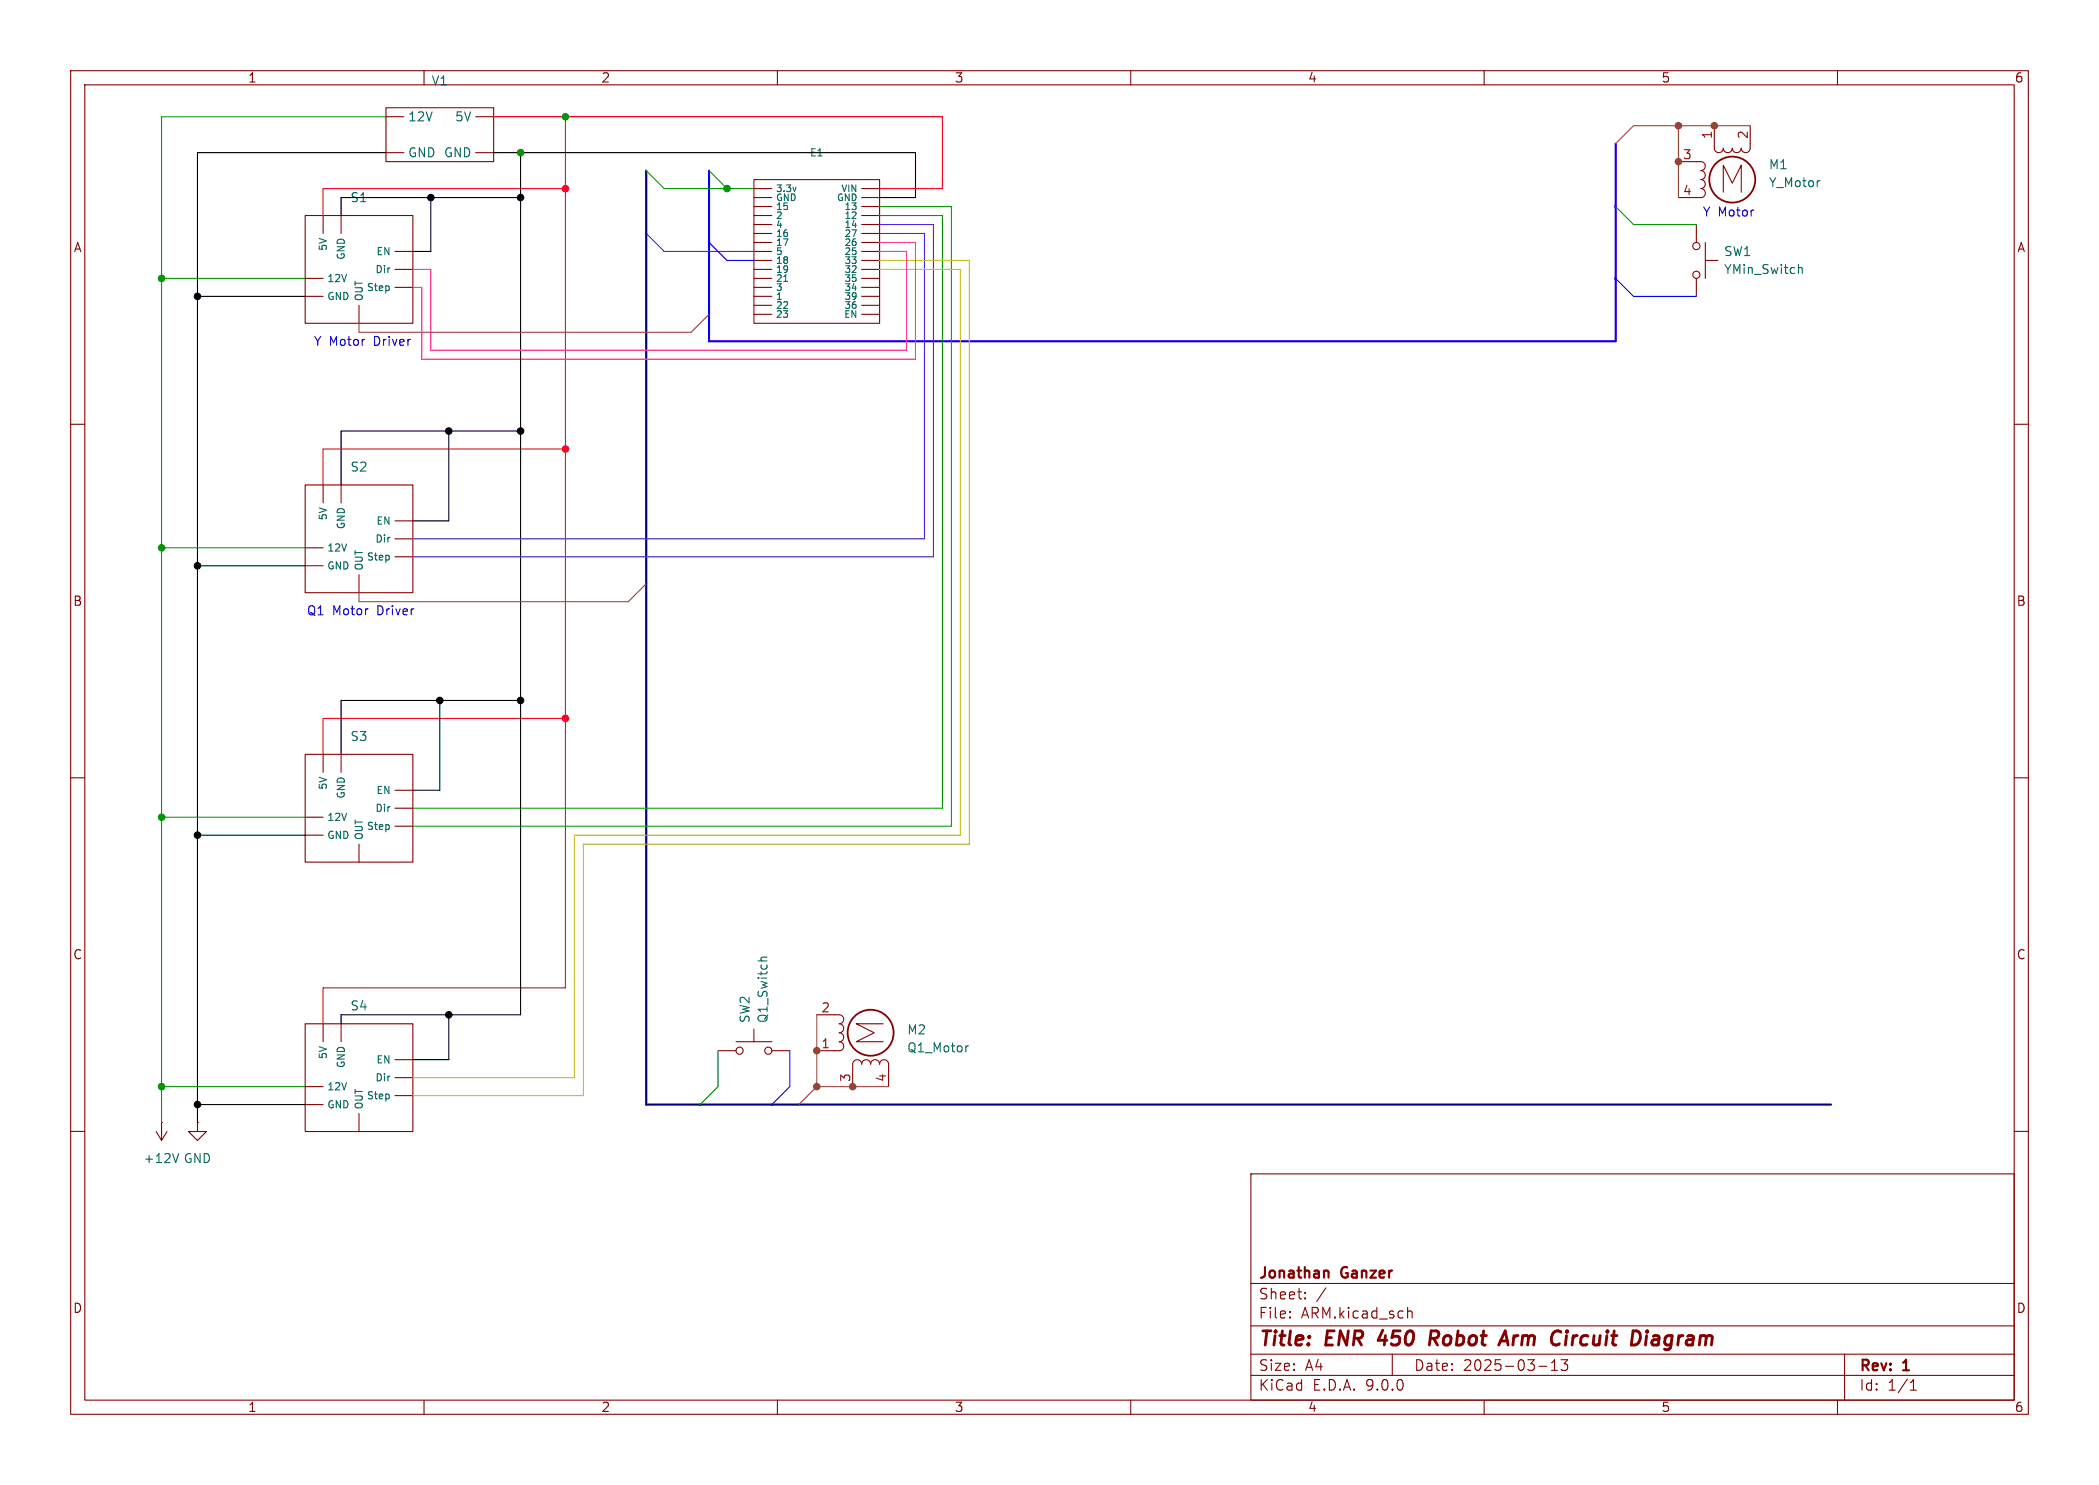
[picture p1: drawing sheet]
<svg xmlns="http://www.w3.org/2000/svg" width="297mm" height="210mm" viewBox="0 0 297 210" stroke-linecap="round" stroke-linejoin="round" font-family="sans-serif">
<g fill="none" stroke="#840000" stroke-width=".15">
<path d="M10 10h277v190h-277zM12 12h273v186h-273zM54.6 15.2h15.2v7.7h-15.2zM54.6 16.5h2.5M60 10v2M67.3 16.5h2.5M110 10v2M160 10v2M210 10v2M242.6 17.8v3.2a.64 .64 0 0 0 .6 .6 .64 .64 0 0 0 .6-.6 .64 .64 0 0 0 .7 .6 .64 .64 0 0 0 .6-.6 .64 .64 0 0 0 .6 .6 .64 .64 0 0 0 .7-.6 .64 .64 0 0 0 .6 .6 .64 .64 0 0 0 .6-.6v-3.2M260 10v2M43.2 30.5h15.2v15.2h-15.2z"/>
<path d="M43.2 39.4h2.5M45.7 30.5v2.5M48.3 30.5v2.5M54.6 21.6h2.5M55.9 35.6h2.5M55.9 38.1h2.5M67.3 21.6h2.5M106.7 25.4h17.8v20.3h-17.8zM106.7 39.4h2.5M106.7 35.6h2.5M106.7 38.1h2.5M106.7 36.8h2.5"/>
<path d="M106.7 34.3h2.5M106.7 33h2.5M106.7 31.8h2.5M106.7 30.5h2.5M106.7 29.2h2.5M106.7 27.9h2.5M106.7 26.7h2.5M121.9 39.4h2.6M121.9 35.6h2.6M121.9 38.1h2.6M121.9 36.8h2.6M121.9 34.3h2.6"/>
<path d="M121.9 33h2.6M121.9 31.8h2.6M121.9 30.5h2.6M121.9 29.2h2.6M121.9 27.9h2.6M121.9 26.7h2.6M237.5 22.9h3.2a.63 .63 0 0 1 .6 .6 .63 .63 0 0 1-.6 .6 .64 .64 0 0 1 .6 .7 .64 .64 0 0 1-.6 .6 .64 .64 0 0 1 .6 .6 .64 .64 0 0 1-.6 .7 .64 .64 0 0 1 .6 .6 .64 .64 0 0 1-.6 .6h-3.2M240 31.8v2.5M240 39.4v2.5M241.3 36.8h1.8M241.3 34.3v5.1M243.8 27.2v-3.8l1.3 2.5 1.3-2.5v3.8"/>
<path d="M43.2 41.9h2.5M50.8 43.2v2.5M55.9 40.6h2.5M106.7 41.9h2.5M106.7 40.6h2.5M106.7 44.5h2.5M106.7 43.2h2.5M121.9 41.9h2.6M121.9 40.6h2.6M121.9 44.5h2.6M121.9 43.2h2.6M10 60h2"/>
<path d="M43.2 68.6h15.2v15.2h-15.2zM43.2 77.5h2.5M45.7 68.6v2.5M48.3 68.6v2.5M55.9 73.7h2.5M55.9 76.2h2.5M55.9 78.7h2.5M285 60h2M43.2 80h2.5M50.8 81.3v2.5M10 110h2M43.2 106.7h15.2v15.2h-15.2z"/>
<path d="M43.2 115.6h2.5M43.2 118.1h2.5M45.7 106.7v2.5M48.3 106.7v2.5M50.8 119.4v2.5M55.9 111.8h2.5M55.9 114.3h2.5M55.9 116.8h2.5M285 110h2M22.9 158.8h.1M22.9 158.8v2.5M27.9 158.8v1.2h1.3l-1.3 1.3-1.2-1.3h1.2"/>
<path d="M27.9 158.8h.1M43.2 144.8h15.2v15.2h-15.2zM43.2 153.7h2.5M43.2 156.2h2.5M45.7 144.8v2.5M48.3 144.8v2.5M50.8 157.5v2.5M55.9 149.9h2.5M55.9 152.4h2.5M55.9 154.9h2.5M101.6 148.6h2.5M104.1 147.3h5.1"/>
<path d="M106.7 145.5v1.8M109.2 148.6h2.6M115.6 143.5h3.1a.63 .63 0 0 1 .7 .6 .63 .63 0 0 1-.7 .7 .63 .63 0 0 1 .7 .6 .63 .63 0 0 1-.7 .7 .63 .63 0 0 1 .7 .6 .63 .63 0 0 1-.7 .6 .64 .64 0 0 1 .7 .7 .64 .64 0 0 1-.7 .6h-3.1M120.6 153.7v-3.2a.64 .64 0 0 1 .7-.6 .64 .64 0 0 1 .6 .6 .64 .64 0 0 1 .7-.6 .64 .64 0 0 1 .6 .6 .64 .64 0 0 1 .6-.6 .64 .64 0 0 1 .7 .6 .64 .64 0 0 1 .6-.6 .64 .64 0 0 1 .6 .6v3.2M125 144.8h-3.8l2.5 1.3-2.5 1.2h3.8M10 160h2M22.1 160l.8 1.3M23.6 160l-.7 1.3M177 166h108v32h-108zM285 160h2M60 198v2M110 198v2"/>
<path d="M160 198v2M177 194.5h108M177 191.5h108M177 187.5h108M177 181.5h108M182.5 186.3h.1l-.1 .1M182.5 186.3v.1M182.5 185.5v.1M182.5 185.5h.1l-.1 .1M184.7 183.6v.1M184.7 183.6h-.1l.1 .1M184.7 182.8v.1"/>
<path d="M184.7 182.8h-.1l.1 .1M187.6 182.1l-1.3 2M197 191.5v3M199.2 185.5a.37 .37 0 0 1 .6 .1v.8M210 198v2M217.7 193.2h1.2M219.5 193.8h.9M219.5 192.7l.5-.4v1.5M220.9 192.3h.9l-.5 .6a.41 .41 0 0 1 .5 .3v.3l-.1 .2-.6 .1-.2-.1M260 198v2M261 191.5v6.5M270.3 196.6h.9"/>
<path d="M270.3 195.5l.4-.4v1.5"/>
<circle cx="240" cy="38.9" r=".51"/>
<circle cx="240" cy="34.8" r=".51"/>
<circle cx="104.6" cy="148.6" r=".51"/>
<circle cx="108.7" cy="148.6" r=".51"/>
</g>
<g fill="none" stroke="#840000" stroke-width=".4">
<path d="M195.7 188.1l-.7 1.4h1.2M202.8 189.3l.6 .9M203.3 188.2h-.8l-.2 2M203.3 189.2l-.2 .1h-.7M212.3 189.6h1M213 188.2l.4 2M221.7 188.9l-.2 1.3M221.7 188.2v.2M221.7 188.2l-.1 .1 .1 .1M221.7 188.2l.1 .1-.1 .1M233 188.9l-.2 1.3M233.1 188.2v.2"/>
<path d="M233.1 188.2l-.1 .1 .1 .1M233.1 188.2l.1 .1-.1 .1M234.1 188.9l-.2 .1M234.5 189.4h-.4a.4 .4 0 0 0-.4 .4 .4 .4 0 0 0 .3 .4h.4"/>
</g>
<path d="M187.8 179.7l.2 .2v.8" fill="none" stroke="#840000" stroke-width=".3"/>
<path d="M110.9 39.8h.5M254.5 37.9h.5v.8M108.5 135.4h-.6h-.2v.3M137 147.9l-.3 .1M25.3 163.1l-.4 1.3" fill="none" stroke="#006464" stroke-width=".15"/>
<g fill="none" stroke="#840000" stroke-width=".25">
<circle cx="245.1" cy="25.4" r="3.3"/>
<circle cx="123.2" cy="146" r="3.3"/>
</g>
<path d="M91.4 24.1v132.1h167.7" fill="none" stroke="#000084" stroke-width=".3"/>
<path d="M228.6 20.3v28h-128.3v-24.2" fill="none" stroke="#00f" stroke-width=".3"/>
<path d="M54.6 16.5h-31.7v142.3M22.9 39.4h20.3M91.4 24.1l2.6 2.6h12.7M100.3 24.1l2.6 2.6M124.5 30.5h8.8v83.8h-74.9M124.5 29.2h10.1v87.6h-76.2M228.6 29.2l2.5 2.6h8.9M22.9 77.5h20.3M22.9 115.6h20.3M22.9 153.7h20.3M101.6 148.6v5.1l-2.5 2.5" fill="none" stroke="#009600" stroke-width=".15"/>
<g fill="none" stroke="#000" stroke-width=".15">
<path d="M54.6 21.6h-26.7v137.2M61 27.9v7.7h-2.6M69.8 21.6h59.7v6.3h-5M73.7 27.9h-25.4v2.6M73.7 21.6v121.9h-25.4v1.3M27.9 41.9h15.3M63.5 61v12.7h-5.1M73.7 61h-25.4v7.6M27.9 80h15.3M62.2 99.1v12.7h-3.8M73.7 99.1h-25.4v7.6M27.9 118.1h15.3"/>
<path d="M27.9 156.2h15.3M63.5 143.5v6.4h-5.1"/>
</g>
<path d="M124.5 38.1h11.4v80h-54.6v34.3h-22.9M124.5 36.8h12.7v82.6h-54.7v35.5h-24.1" fill="none" stroke="#c1bd12" stroke-width=".15"/>
<path d="M69.8 16.5h63.5v10.2h-8.8M80 16.5v123.2h-34.3v5.1M80 26.7h-34.3v3.8M80 63.5h-34.3v5.1M80 101.6h-34.3v5.1" fill="none" stroke="#f00" stroke-width=".15"/>
<path d="M237.5 17.8v10.1M247.6 17.8h-16.5l-2.5 2.5M100.3 44.5l-2.5 2.5h-47v-1.3M91.4 82.6l-2.5 2.5h-38.1v-1.3M115.6 153.7h10.1M115.6 143.5v10.2M115.6 153.7l-2.6 2.5" fill="none" stroke="#955232" stroke-width=".15"/>
<path d="M124.5 35.6h3.8v13.9h-67.3v-11.4h-2.6M124.5 34.3h5M58.4 40.6h1.3v10.2h69.8" fill="none" stroke="#ff00bf" stroke-width=".15"/>
<path d="M124.5 31.8h7.6v46.9h-73.7M124.5 33h6.3v43.2h-72.4" fill="none" stroke="#8010ff" stroke-width=".15"/>
<path d="M91.4 33l2.6 2.6h12.7M111.8 148.6v5.1l-2.6 2.5" fill="none" stroke="#2f0aff" stroke-width=".15"/>
<path d="M129.5 34.3v16.5" fill="none" stroke="#f0b" stroke-width=".15"/>
<path d="M100.3 34.3l2.6 2.5h3.8M228.6 39.4l2.5 2.5h8.9" fill="none" stroke="#00f" stroke-width=".15"/>
<g fill="#009600" stroke="#009600" stroke-width=".15">
<circle cx="22.9" cy="153.7" r=".46"/>
<circle cx="22.9" cy="115.6" r=".46"/>
<circle cx="22.9" cy="77.5" r=".46"/>
<circle cx="22.9" cy="39.4" r=".46"/>
<circle cx="80" cy="16.5" r=".46"/>
<circle cx="73.7" cy="21.6" r=".46"/>
<circle cx="102.9" cy="26.7" r=".46"/>
</g>
<g fill="#000" stroke="#000" stroke-width=".15">
<circle cx="61" cy="27.9" r=".46"/>
<circle cx="73.7" cy="27.9" r=".46"/>
<circle cx="27.9" cy="41.9" r=".46"/>
<circle cx="63.5" cy="61" r=".46"/>
<circle cx="73.7" cy="61" r=".46"/>
<circle cx="27.9" cy="80" r=".46"/>
<circle cx="62.2" cy="99.1" r=".46"/>
<circle cx="73.7" cy="99.1" r=".46"/>
<circle cx="27.9" cy="118.1" r=".46"/>
<circle cx="27.9" cy="156.2" r=".46"/>
<circle cx="63.5" cy="143.5" r=".46"/>
</g>
<g fill="#f00" stroke="#f00" stroke-width=".15">
<circle cx="80" cy="101.6" r=".46"/>
<circle cx="80" cy="63.5" r=".46"/>
<circle cx="80" cy="26.7" r=".46"/>
</g>
<g fill="#955232" stroke="#955232" stroke-width=".15">
<circle cx="115.6" cy="153.7" r=".46"/>
<circle cx="115.6" cy="148.6" r=".46"/>
<circle cx="120.6" cy="153.7" r=".46"/>
<circle cx="242.6" cy="17.8" r=".46"/>
<circle cx="237.5" cy="22.9" r=".46"/>
<circle cx="237.5" cy="17.8" r=".46"/>
</g>
<g font-size="2.8" fill="#840000">
<text x="178" y="190.9">Title:</text>
<text x="187.7" y="190.9">ENR</text>
<text x="195.9" y="190.9">450</text>
<text x="203.9" y="190.9">Robot</text>
<text x="214.8" y="190.9">Arm</text>
<text x="222.8" y="190.9">Circuit</text>
<text x="234.9" y="190.9">Diagram</text>
</g>
<g font-size="2.1" fill="#840000">
<text x="178" y="184">Sheet:</text>
<text x="178" y="181.2">Jonathan</text>
<text x="189.9" y="181.2">Ganzer</text>
<text x="178" y="186.7">File:</text>
<text x="184.1" y="186.7">ARM.kicad_sch</text>
<text x="178" y="196.9">KiCad</text>
<text x="178" y="194.1">Size:</text>
<text x="184.7" y="194.1">A4</text>
<text x="185.7" y="196.9">E.D.A.</text>
<text x="193.3" y="196.9">9.0.0</text>
<text x="200" y="194.1">Date:</text>
<text x="207" y="194.1">2025-03-13</text>
<text x="263" y="194.3">Rev:</text>
<text x="263" y="196.9">Id:</text>
<text x="267.1" y="196.9">1/1</text>
<text x="269.4" y="194.3">1</text>
</g>
<g font-size="1.8" fill="#840000">
<text x="35" y="11.9">1</text>
<text x="85" y="11.9">2</text>
<text x="135" y="11.9">3</text>
<text x="185" y="11.9">4</text>
<text x="235" y="11.9">5</text>
<text x="285" y="11.9">6</text>
<text x="10.3" y="35.9">A</text>
<text x="285.3" y="35.9">A</text>
<text x="10.3" y="85.9">B</text>
<text x="285.3" y="85.9">B</text>
<text x="10.3" y="135.9">C</text>
<text x="285.3" y="135.9">C</text>
<text x="10.3" y="185.9">D</text>
<text x="285.3" y="185.9">D</text>
<text x="35" y="199.9">1</text>
<text x="85" y="199.9">2</text>
<text x="135" y="199.9">3</text>
<text x="185" y="199.9">4</text>
<text x="235" y="199.9">5</text>
<text x="285" y="199.9">6</text>
</g>
<g font-size="1.8" fill="#006464">
<text x="57.7" y="17.4">12V</text>
<text x="61" y="12.3">V1</text>
<text x="64.3" y="17.4">5V</text>
<text x="57.7" y="22.5">GND GND</text>
<text x="49.5" y="28.8">S1</text>
<text x="250.2" y="24.1">M1</text>
<text x="250.2" y="26.7">Y_Motor</text>
<text x="243.8" y="39">YMin_Switch</text>
<text x="243.8" y="36.4">SW1</text>
<text x="49.5" y="66.9">S2</text>
<text x="49.5" y="105">S3</text>
<text x="49.5" y="143.1">S4</text>
<text x="106.3" y="144.8" transform="rotate(-90 106.3 144.8)">SW2</text>
<text x="108.8" y="144.8" transform="rotate(-90 108.8 144.8)">Q1_Switch</text>
<text x="128.3" y="146.5">M2</text>
<text x="128.3" y="149">Q1_Motor</text>
<text x="20.2" y="164.7">+12V</text>
<text x="25.9" y="164.7">GND</text>
</g>
<g font-size="1.8" fill="#a90000">
<text x="238.1" y="22.6">3</text>
<text x="242.3" y="19.8" transform="rotate(-90 242.3 19.8)">1</text>
<text x="247.4" y="19.8" transform="rotate(-90 247.4 19.8)">2</text>
<text x="238.1" y="27.7">4</text>
<text x="116.1" y="143.3">2</text>
<text x="116.1" y="148.3">1</text>
<text x="120.4" y="153.1" transform="rotate(-90 120.4 153.1)">3</text>
<text x="125.5" y="153.1" transform="rotate(-90 125.5 153.1)">4</text>
</g>
<g font-size="1.8" fill="#0000c2">
<text x="240.8" y="30.8">Y Motor</text>
<text x="44.3" y="49.1">Y Motor</text>
<text x="53" y="49.1">Driver</text>
<text x="43.3" y="87.2">Q1</text>
<text x="47" y="87.2">Motor</text>
<text x="53.5" y="87.2">Driver</text>
</g>
<g font-size="1.4" fill="#006464">
<text x="114.5" y="22.3">E1</text>
<text x="46.5" y="35.6" transform="rotate(-90 46.5 35.6)">5V</text>
<text x="46.2" y="40.1">12V</text>
<text x="49" y="36.9" transform="rotate(-90 49 36.9)">GND</text>
<text x="51.8" y="41.4">Step</text>
<text x="53" y="38.8">Dir</text>
<text x="53.1" y="36.3">EN</text>
<text x="46.2" y="42.6">GND</text>
<text x="51.5" y="42.7" transform="rotate(-90 51.5 42.7)">OUT</text>
<text x="46.5" y="73.7" transform="rotate(-90 46.5 73.7)">5V</text>
<text x="49" y="75" transform="rotate(-90 49 75)">GND</text>
<text x="53" y="76.9">Dir</text>
<text x="53.1" y="74.4">EN</text>
<text x="46.2" y="78.2">12V</text>
<text x="46.2" y="80.7">GND</text>
<text x="51.5" y="80.8" transform="rotate(-90 51.5 80.8)">OUT</text>
<text x="51.8" y="79.5">Step</text>
<text x="46.5" y="111.8" transform="rotate(-90 46.5 111.8)">5V</text>
<text x="49" y="113.1" transform="rotate(-90 49 113.1)">GND</text>
<text x="53.1" y="112.5">EN</text>
<text x="46.2" y="116.3">12V</text>
<text x="46.2" y="118.8">GND</text>
<text x="51.5" y="118.9" transform="rotate(-90 51.5 118.9)">OUT</text>
<text x="51.8" y="117.6">Step</text>
<text x="53" y="115">Dir</text>
<text x="46.5" y="149.9" transform="rotate(-90 46.5 149.9)">5V</text>
<text x="46.2" y="154.4">12V</text>
<text x="49" y="151.2" transform="rotate(-90 49 151.2)">GND</text>
<text x="51.8" y="155.7">Step</text>
<text x="53" y="153.1">Dir</text>
<text x="53.1" y="150.6">EN</text>
<text x="46.2" y="156.9">GND</text>
<text x="51.5" y="157" transform="rotate(-90 51.5 157)">OUT</text>
</g>
<g font-size="1.3" fill="#006464">
<text x="109.7" y="29.9">15</text>
<text x="109.7" y="28.6">GND</text>
<text x="109.7" y="27.4">3.3v</text>
<text x="118.3" y="28.6">GND</text>
<text x="118.9" y="27.4">VIN</text>
<text x="119.4" y="29.9">13</text>
<text x="109.7" y="35">17</text>
<text x="109.7" y="33.7">16</text>
<text x="109.7" y="32.4">4</text>
<text x="109.7" y="31.2">2</text>
<text x="119.4" y="35">26</text>
<text x="119.4" y="33.7">27</text>
<text x="119.4" y="32.4">14</text>
<text x="119.4" y="31.2">12</text>
<text x="109.7" y="41.3">3</text>
<text x="109.7" y="40.1">21</text>
<text x="109.7" y="38.8">19</text>
<text x="109.7" y="37.5">18</text>
<text x="109.7" y="36.3">5</text>
<text x="119.4" y="41.3">34</text>
<text x="119.4" y="40.1">35</text>
<text x="119.4" y="38.8">32</text>
<text x="119.4" y="37.5">33</text>
<text x="119.4" y="36.3">25</text>
<text x="109.7" y="45.1">23</text>
<text x="109.7" y="43.9">22</text>
<text x="109.7" y="42.6">1</text>
<text x="119.3" y="45.1">EN</text>
<text x="119.4" y="43.9">36</text>
<text x="119.4" y="42.6">39</text>
</g>
</svg>
